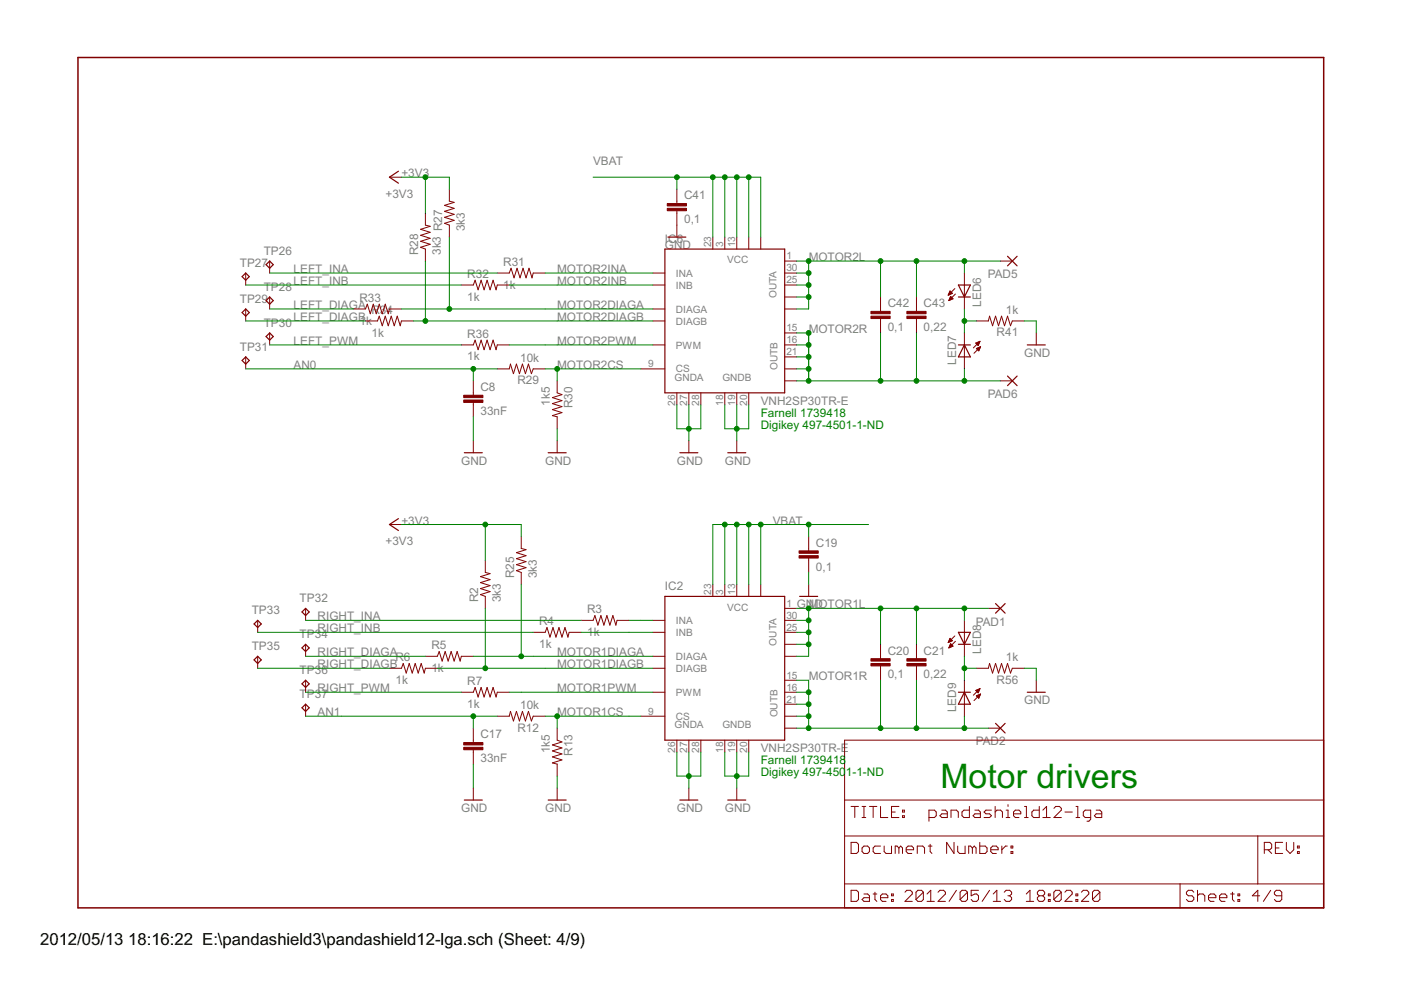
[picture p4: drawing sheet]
<svg xmlns="http://www.w3.org/2000/svg" width="297mm" height="210mm" viewBox="0 0 297 210" stroke-linecap="round" stroke-linejoin="round" font-family="sans-serif">
<g fill="none" stroke="#800000" stroke-width=".25">
<path d="M84.5 36.3l-1.9 1.3 1.9 1.2M52.1 57.9l.8 .8-.8 .7-.8-.7zM57.2 55.4l.7 .7-.7 .8-.8-.8zM141 52.8h25.4v30.5h-25.4zM141.6 50.3h3.8M213.6 54.3l2 2.1M215.6 54.3l-2 2.1M52.1 65.5l.8 .8-.8 .7-.8-.7zM52.1 75.7l.8 .7-.8 .8-.8-.8zM57.2 63l.7 .7-.7 .8-.8-.8zM57.2 70.6l.7 .8-.7 .7-.8-.7zM203.2 60.4h2.5l-1.2 2.6z"/>
<path d="M203.2 63h2.5M203.2 73.1h2.5M204.5 73.1l1.2 2.6h-2.5zM213.6 79.7l2 2.1M215.6 79.7l-2 2.1M217.8 73.1h3.8M98.4 96h3.9M116.2 96h3.8M144.1 96h3.9M154.3 96h3.8M84.5 110l-1.9 1.2 1.9 1.3M53.9 139.9l.7-.8 .8 .8-.8 .8z"/>
<path d="M53.9 132.3l.7-.8 .8 .8-.8 .8zM64 129.8l.8-.8 .8 .8-.8 .7zM64 137.4l.8-.8 .8 .8-.8 .7zM141 126.4h25.4v30.5h-25.4zM169.5 126.4h3.9M203.2 134.1h2.5l-1.2 2.5zM203.2 136.6h2.5M211.1 128l2 2M213.1 128l-2 2M64 145l.8-.8 .8 .8-.8 .8zM64 150.1l.8-.8 .8 .8-.8 .7zM203.2 146.8h2.5"/>
<path d="M204.5 146.8l1.2 2.5h-2.5zM211.1 153.4l2 2M213.1 153.4l-2 2M217.8 146.8h3.8M98.4 169.6h3.9M116.2 169.6h3.8M144.1 169.6h3.9M154.3 169.6h3.8"/>
</g>
<g fill="none" stroke="#800000" stroke-width=".21">
<path d="M82.6 37.6h2.5M52.1 57.9v2.5M57.2 55.4v2.5M90.2 45.2v2.5l1 .3-2 .6 2 .7-2 .6 2 .6-2 .7 2 .6-2 .6 1 .4v2.6M95.3 40.1v2.6l1 .2-2 .6 2 .7-2 .6 2 .6-2 .7 2 .6-2 .6 1 .4v2.6M105.4 57.9h2.6l.4-1 .6 2 .6-2 .7 2 .6-2 .6 2 .7-2 .6 2 .3-1h2.5M138.4 57.9h2.6M143.5 40.1v3.1M143.5 44.7v5.6M151.1 50.3v2.5M153.7 50.3v2.5M156.2 50.3v2.5"/>
<path d="M158.7 50.3v2.5M161.3 50.3v2.5M166.4 57.9h2.5M166.4 55.4h2.5M204.5 57.9v7.6M212.1 55.4h2.5M52.1 65.5v2.6M52.1 75.7v2.5M57.2 63v2.5M57.2 70.6v2.5M75 65.5h2.5l.4-1 .6 2 .6-2 .7 2 .6-2 .6 2 .7-2 .6 2 .3-1h2.5M77.5 68.1h2.5l.4-1.1 .6 2.1 .7-2.1 .6 2.1 .7-2.1 .6 2.1 .6-2.1 .7 2.1 .2-1h2.6"/>
<path d="M97.8 60.4h2.6l.3-1 .7 2 .6-2 .6 2 .7-2 .6 2 .6-2 .7 2 .2-1h2.6M97.8 73.1h2.6l.3-1 .7 2 .6-2 .6 2 .7-2 .6 2 .6-2 .7 2 .2-1h2.6M105.4 78.2h2.6l.2-1 .7 2 .6-2 .6 2 .7-2 .6 2 .6-2 .7 2 .4-1h2.5M135.9 78.2h5.1M138.4 60.4h2.6M138.4 65.5h2.6M138.4 68.1h2.6M138.4 73.1h2.6M166.4 60.4h2.5M166.4 65.5h2.5M166.4 73.1h2.5M166.4 70.6h2.5"/>
<path d="M166.4 75.7h2.5M166.4 78.2h2.5M166.4 63h2.5M186.7 63v3M186.7 67.5v3.1M194.3 63v3M194.3 67.5v3.1M201.1 62.5h.2M201.1 62.4h.5M201.2 62.2h.7M201.2 63.7h.1M201.2 63.6h.4"/>
<path d="M201.3 62.1h.5M201.3 62h.4M201.3 63.4h.5M201.3 63.3h.7M201.4 61.9h.2M201.4 61.7h.1M201.4 63.2h.5M201.4 61.7l.5 .5-.9 .4zM201.4 63.1h.4M201.5 62.9h.2M201.5 62.8l.6 .6-.9 .3zM202.4 61.2l-1.4 1.4"/>
<path d="M202.6 62.3l-1.4 1.4M204.5 70.6v7.6M206.9 72.7l.9-.3-.4 .9zM206.9 72.7h.7M207 72.9h.6M207 68.1h2.5l.3-1.1 .6 2.1 .7-2.1 .6 2.1 .6-2.1 .7 2.1 .6-2.1 .6 2.1 .4-1h2.6M207 73.9l.9-.4-.4 .9zM207.1 73.9h.6M207.1 73h.4M207.2 74.1h.5M207.2 73.8h.6M207.2 73.1h.3"/>
<path d="M207.2 72.6h.5M207.3 74.2h.3M207.3 73.2h.1M207.4 74.3h.2M207.5 73.7h.3M207.5 72.5h.2M207.8 73.6h.1M207.8 72.4l-1.4 1.4M207.9 73.5l-1.4 1.4M219.7 70.6v2.5M100.4 80.8v3M100.4 85.3v3.1"/>
<path d="M100.4 93.5v2.5M118.1 80.8v2.5l1 .4-2 .6 2 .6-2 .7 2 .6-2 .6 2 .7-2 .6 1 .3v2.5M118.1 93.5v2.5M143.5 83.3v2.5M146 83.3v2.5M146 93.5v2.5M148.6 83.3v2.5M153.7 83.3v2.5M156.2 83.3v2.5M156.2 93.5v2.5M158.7 83.3v2.5M166.4 80.8h2.5"/>
<path d="M212.1 80.8h2.5M82.6 111.2h2.5M102.9 118.8v2.6l1 .2-2 .7 2 .6-2 .6 2 .7-2 .6 2 .6-2 .7 1 .3v2.6M110.5 113.7v2.6l1 .2-2 .7 2 .6-2 .6 2 .7-2 .6 2 .7-2 .6 1 .4v2.5M171.4 113.7v3.1M171.4 118.3v3.1M54.6 131.5v2.6M54.6 139.1v2.6M64.8 129v2.5M64.8 136.6v2.5M90.2 139.1h2.5l.4-1 .6 2.1 .7-2.1 .6 2.1 .7-2.1 .6 2.1 .6-2.1 .7 2.1 .2-1.1h2.6M113.1 134.1h2.5l.4-1 .6 2 .6-2 .7 2 .6-2 .6 2 .7-2 .6 2 .3-1h2.5"/>
<path d="M123.2 131.5h2.6l.3-1 .7 2 .6-2 .6 2 .7-2 .6 2 .6-2 .7 2 .2-1h2.6M138.4 131.5h2.6M138.4 134.1h2.6M138.4 139.1h2.6M151.1 123.9v2.5M153.7 123.9v2.5M156.2 123.9v2.5M158.7 123.9v2.5M161.3 123.9v2.5M166.4 131.5h2.5M166.4 134.1h2.5M166.4 139.1h2.5"/>
<path d="M166.4 129h2.5M166.4 136.6h2.5M171.4 123.9v2.5M186.7 136.6v3.1M194.3 136.6v3.1M201.1 136.2h.1M201.1 136.1h.4M201.2 135.9h.5M201.2 137.3h.2M201.2 135.8h.7M201.3 135.7h.5M201.3 137.1h.4"/>
<path d="M201.3 135.6h.4M201.3 137h.7M201.4 135.4h.1M201.4 136.9h.6M201.4 135.3l.5 .5-.9 .4zM201.4 136.8h.4M201.5 136.7h.2M201.5 136.5h.1M201.5 136.5l.6 .5-.9 .4zM202.4 134.8l-1.4 1.4M202.6 136l-1.4 1.4M204.5 131.5v7.6"/>
<path d="M209.5 129h2.6M64.8 144.2v2.6M64.8 149.3v2.5M82.6 141.7h2.5l.4-1 .6 2 .7-2 .6 2 .6-2 .7 2 .6-2 .6 2 .3-1h2.5M97.8 146.8h2.6l.3-1 .7 2 .6-2 .6 2 .7-2 .6 2 .6-2 .7 2 .2-1h2.6M100.4 154.4v3M100.4 159v3M105.4 151.8h2.6l.2-1 .7 2.1 .6-2.1 .6 2.1 .7-2.1 .6 2.1 .6-2.1 .7 2.1 .4-1.1h2.5M118.1 154.4v2.5l1 .4-2 .6 2 .7-2 .6 2 .7-2 .6 2 .6-2 .7 1 .2v2.5M135.9 151.8h5.1M138.4 141.7h2.6M138.4 146.8h2.6"/>
<path d="M143.5 156.9v2.6M146 156.9v2.6M148.6 156.9v2.6M153.7 156.9v2.6M156.2 156.9v2.6M158.7 156.9v2.6M166.4 146.8h2.5M166.4 144.2h2.5M166.4 149.3h2.5M166.4 151.8h2.5M166.4 154.4h2.5M179.1 156.9h101.5v35.6h-101.5z"/>
<path d="M186.7 141.2v3M194.3 141.2v3M204.5 144.2v7.6M206.9 146.4l.9-.4-.4 .9zM206.9 146.4h.7M207 141.7h2.5l.3-1 .6 2 .7-2 .6 2 .6-2 .7 2 .6-2 .6 2 .4-1h2.6M207 147.5l.9-.3-.4 .8zM207 146.5h.5M207.1 147.5h.7M207.1 147.6h.6M207.1 146.3h.5M207.2 146.7h.3"/>
<path d="M207.2 147.7h.4M207.3 146.8h.1M207.3 147.9h.3M207.3 147.4h.5M207.4 146.2h.3M207.5 148h.1M207.6 147.3h.3M207.6 146h.2M207.8 146l-1.4 1.4M207.9 147.2l-1.4 1.3M209.5 154.4h2.6M219.7 144.2v2.6"/>
<path d="M100.4 167.1v2.5M118.1 167.1v2.5M146 167.1v2.5M156.2 167.1v2.5M179.1 177.2h101.5M179.1 169.6h101.5M180.4 178.6h1.2l.4 .4v1.6l-.4 .4h-1.2zM180.4 171h1.6M181.2 171v2.3M182.8 179.8l.4-.4h.8l.3 .4v.8l-.3 .4h-.8l-.4-.4zM182.8 171h.8M182.8 173.3h.8"/>
<path d="M183.2 171v2.3M184.3 171h1.6M185.1 171v2.3M186.7 171v2.3h1.5M186.7 179.4h-1.2l-.4 .4v.8l.4 .4h1.2M187.5 179.4v1.2l.4 .4h1.1v-1.6M189 172.2h.8M190.6 171h-1.6v2.3h1.6M190.6 179.8l-.4-.4h-.4v1.6M190.6 179.8l.4-.4 .3 .4v1.2M190.6 179.8v1.2M191.3 173h.4v.3h-.4z"/>
<path d="M191.3 171.8h.4v.4h-.4zM196.8 179.4h.8M197 173.3h1.1l.4-.3v-.8l-.4-.4h-1.1v2.3M197.2 179v1.6l.4 .4M199.7 171.8h.8l.4 .4v1.1h-1.2l-.4-.3 .4-.4h1.2M201.6 173.3v-1.5h1.2l.4 .4v1.1M202.3 178.6v2.4l-1.6-2.4v2.4M203.1 179.4v1.2l.3 .4h1.2v-1.6M205.5 171v2.3h-1.1l-.4-.3v-.8l.4-.4h1.1M206.2 179.8l-.4-.4h-.4v1.6M206.2 179.8v1.2M206.2 179.8l.4-.4 .3 .4v1.2"/>
<path d="M206.7 171.8h.8l.4 .4v1.1h-1.2l-.4-.3 .4-.4h1.2M207.7 178.6v2.4h1.2l.4-.4v-.8l-.4-.4h-1.2M210.2 171.8h-1.2l-.4 .4 .4 .4h.8l.4 .4-.4 .3h-1.2M211 172.2l.4-.4h.8l.3 .4v1.1M211 171v2.3M212.4 179.4v1.6M213.3 173.3h.8M213.3 171.8h.4v1.5M213.6 179.4h-.4l-.8 .8M213.7 170.6v.4M214.4 179.4h.3v.4h-.3zM214.9 172.6h1.5v-.4l-.4-.4h-.7l-.4 .4v.8l.4 .3h.7"/>
<path d="M217.2 171h.4v2.3M217.2 173.3h.8M220.3 171v2.3h-1.1l-.4-.3v-.8l.4-.4h1.1M221.1 173.3h1.6M221.1 171.8l.8-.8v2.3M223.5 171.4l.3-.4h.8l.4 .4v.4l-1.5 1.5h1.5M225.8 172.2h1.6M228.1 171h.4v2.3M228.1 173.3h.8M231.2 173.3h-1.1l-.4-.3v-.8l.4-.4h1.1v1.9l-.3 .4h-.4M232.4 171.8h.8l.4 .4v1.1h-1.2l-.4-.3 .4-.4h1.2M266.7 177.2v10.2"/>
<path d="M270.4 179.8h.8M271.9 178.6h-1.5v2.4h1.5M272.7 178.6v1.6l.8 .8 .8-.8v-1.6M275.1 179.4h.4v.4h-.4zM179.1 187.4h101.5M180.4 188.8h1.2l.4 .4v1.5l-.4 .4h-1.2zM183.2 189.5h.8l.3 .4v1.2h-1.1l-.4-.4 .4-.4h1.1M185.1 189.5h.8M185.5 189.2v1.5l.4 .4M186.7 190.3h1.5v-.4l-.3-.4h-.8l-.4 .4v.8l.4 .4h.8M189 190.7h.4v.4h-.4zM189 189.5h.4v.4h-.4z"/>
<path d="M191.9 189.2l.4-.4h.7l.4 .4v.3l-1.5 1.6h1.5M192.1 180.2h1.6v-.4l-.4-.4h-.8l-.4 .4v.8l.4 .4h.8M194.5 181v-1.6h1.1l.4 .4v1.2M195.8 189.2v1.5l-.4 .4h-.8l-.4-.4M195.8 189.2l-.4-.4h-.8l-.4 .4v1.5M195.8 189.2l-1.6 1.5M196.6 191.1h1.5M196.6 189.5l.7-.7v2.3M198.9 189.2l.4-.4h.8l.3 .4v.3l-1.5 1.6h1.5M202.8 188.8l-1.6 2.3M205.1 189.2v1.5l-.4 .4h-.7l-.4-.4M205.1 189.2l-.4-.4h-.7l-.4 .4v1.5"/>
<path d="M205.1 189.2l-1.5 1.5M207.5 188.8h-1.6v1.1l.8-.4h.4l.4 .4v.8l-.4 .4h-.8l-.4-.4M209.8 188.8l-1.6 2.3M210.1 180.2h1.5v-.4l-.4-.4h-.7l-.4 .4v.8l.4 .4h.7M210.6 191.1h1.5M210.6 189.5l.7-.7v2.3M212.9 189.2l.4-.4h.8l.4 .4v.3l-.4 .4M213.7 189.9h.4M214.1 189.9l.4 .4v.4l-.4 .4h-.8l-.4-.4M214.4 180.6h.3v.4h-.3zM217.6 191.1h1.6M217.6 189.5l.8-.7v2.3"/>
<path d="M220.3 189.9l-.4 .4v.4l.4 .4h.8l.4-.4v-.4l-.4-.4M220.3 189.9l-.4-.4v-.3l.4-.4h.8l.4 .4v.3l-.4 .4M220.3 189.9h.8M222.3 190.7h.4v.4h-.4zM222.3 189.5h.4v.4h-.4zM225 189.2v1.5l-.4 .4h-.8l-.4-.4M225 189.2l-.4-.4h-.8l-.4 .4v1.5M225 189.2l-1.6 1.5M225.8 189.2l.4-.4h.7l.4 .4v.3l-1.5 1.6h1.5M228.1 190.7h.4v.4h-.4zM228.1 189.5h.4v.4h-.4zM229.3 189.2l.4-.4h.8l.3 .4v.3l-1.5 1.6h1.5"/>
<path d="M233.2 189.2v1.5l-.4 .4h-.8l-.4-.4M233.2 189.2l-.4-.4h-.8l-.4 .4v1.5M233.2 189.2l-1.6 1.5M250.2 187.4v5.1M253.1 189.2l-.4-.4h-.8l-.4 .4v.3l.4 .4h.8l.4 .4v.4l-.4 .4h-.8l-.4-.4M253.9 189.9l.4-.4h.8l.3 .4v1.2M253.9 188.8v2.3M256.2 190.3h1.6v-.4l-.4-.4h-.8l-.4 .4v.8l.4 .4h.8M258.6 190.3h1.5v-.4l-.4-.4h-.7l-.4 .4v.8l.4 .4h.7M260.9 189.5h.8M261.3 189.2v1.5l.4 .4M262.5 190.7h.3v.4h-.3z"/>
<path d="M262.5 189.5h.3v.4h-.3zM267.1 189.9h-1.6l1.2-1.1v2.3M268.1 180.2h1.1l.4-.4v-.8l-.4-.4h-1.1v2.4M268.8 180.2l.8 .8M269.4 188.8l-1.5 2.3M271.8 189.9h-1.2l-.4-.4v-.3l.4-.4h.8l.4 .4v1.5l-.4 .4h-.8l-.4-.4M275.1 180.6h.4v.4h-.4z"/>
</g>
<g fill="#800000" stroke="#800000" stroke-width=".21">
<path d="M98.3 158.5h4.1v.5h-4.1z"/>
<path d="M98.3 157.4h4.1v.5h-4.1z"/>
<path d="M169.4 117.8h4.1v.5h-4.1z"/>
<path d="M169.4 116.8h4.1v.5h-4.1z"/>
<path d="M184.7 140.7h4v.5h-4z"/>
<path d="M184.7 139.7h4v.5h-4z"/>
<path d="M192.3 140.7h4v.5h-4z"/>
<path d="M192.3 139.7h4v.5h-4z"/>
<path d="M98.3 84.8h4.1v.5h-4.1z"/>
<path d="M98.3 83.8h4.1v.5h-4.1z"/>
<path d="M141.5 44.2h4v.5h-4z"/>
<path d="M141.5 43.2h4v.5h-4z"/>
<path d="M184.7 67h4v.5h-4z"/>
<path d="M184.7 66h4v.5h-4z"/>
<path d="M192.3 67h4v.5h-4z"/>
<path d="M192.3 66h4v.5h-4z"/>
</g>
<path d="M16.5 12.2h264.1v180.3h-264.1z" fill="none" stroke="#800000" stroke-width=".32"/>
<g fill="none" stroke="#008000" stroke-width=".21">
<path d="M85.1 37.6h10.2v2.5M90.2 37.6v7.6M125.8 37.6h35.5v12.7M143.5 37.6v2.5M151.1 37.6v12.7M153.7 37.6v12.7M156.2 37.6v12.7M158.7 37.6v12.7M57.2 57.9h48.2M90.2 55.4v12.7M95.3 50.3v15.2M115.6 57.9h22.8"/>
<path d="M168.9 57.9h2.5M168.9 55.4h43.2M171.4 55.4v10.1h-2.5M186.7 55.4v7.6M194.3 55.4v7.6M204.5 55.4v2.5M52.1 68.1h25.4M52.1 78.2h53.3M52.1 60.4h45.7M57.2 73.1h40.6M57.2 65.5h17.8M85.1 65.5h53.3"/>
<path d="M87.7 68.1h50.7M100.4 78.2v2.6M108 73.1h30.4M108 60.4h30.4M115.6 78.2h20.3M118.1 78.2v2.6M168.9 70.6h2.5v10.2M168.9 78.2h2.5M168.9 73.1h2.5M168.9 60.4h2.5M168.9 63h2.5M168.9 75.7h2.5"/>
<path d="M186.7 70.6v10.2M194.3 70.6v10.2M204.5 68.1h2.5M204.5 65.5v5.1M204.5 78.2v2.6M217.2 68.1h2.5v2.5M100.4 88.4v5.1M118.1 90.9v2.6M143.5 85.8v5.1h5.1v-5.1M146 85.8v7.7M153.7 85.8v5.1h5v-5.1M156.2 85.8v7.7"/>
<path d="M168.9 80.8h43.2M85.1 111.2h25.4v2.5M102.9 111.2v7.6M153.7 111.2v12.7M156.2 111.2v12.7M158.7 111.2v12.7M161.3 111.2v12.7M171.4 111.2v2.5M184.1 111.2h-33v12.7M54.6 134.1h58.5M64.8 131.5h58.4M64.8 139.1h25.4"/>
<path d="M100.4 139.1h38M102.9 129v12.7M110.5 123.9v15.2M123.2 134.1h15.2M133.4 131.5h5M168.9 129h40.6M168.9 134.1h2.5M168.9 131.5h2.5M168.9 136.6h2.5M171.4 121.4v2.5M171.4 129v10.1h-2.5M186.7 129v7.6"/>
<path d="M194.3 129v7.6M204.5 129v2.5M204.5 139.1v5.1M54.6 141.7h28M64.8 146.8h33M64.8 151.8h40.6M92.7 141.7h45.7M100.4 151.8v2.6M108 146.8h30.4M115.6 151.8h20.3M118.1 151.8v2.6M143.5 159.5v5h5.1v-5"/>
<path d="M146 159.5v7.6M153.7 159.5v5h5v-5M156.2 159.5v7.6M168.9 144.2h2.5v10.2M168.9 149.3h2.5M168.9 146.8h2.5M168.9 154.4h40.6M168.9 151.8h2.5M186.7 144.2v10.2M194.3 144.2v10.2M204.5 141.7h2.5M204.5 151.8v2.6"/>
<path d="M217.2 141.7h2.5v2.5M100.4 162v5.1M118.1 164.5v2.6"/>
</g>
<g fill="#008000" stroke="#008000" stroke-width=".21">
<circle cx="146" cy="164.5" r=".51"/>
<circle cx="156.2" cy="164.5" r=".51"/>
<circle cx="146" cy="90.9" r=".51"/>
<circle cx="156.2" cy="90.9" r=".51"/>
<circle cx="171.4" cy="131.5" r=".51"/>
<circle cx="171.4" cy="136.6" r=".51"/>
<circle cx="171.4" cy="134.1" r=".51"/>
<circle cx="171.4" cy="129" r=".51"/>
<circle cx="186.7" cy="129" r=".51"/>
<circle cx="194.3" cy="129" r=".51"/>
<circle cx="204.5" cy="129" r=".51"/>
<circle cx="171.4" cy="146.8" r=".51"/>
<circle cx="171.4" cy="151.8" r=".51"/>
<circle cx="171.4" cy="149.3" r=".51"/>
<circle cx="171.4" cy="154.4" r=".51"/>
<circle cx="186.7" cy="154.4" r=".51"/>
<circle cx="194.3" cy="154.4" r=".51"/>
<circle cx="204.5" cy="154.4" r=".51"/>
<circle cx="110.5" cy="139.1" r=".51"/>
<circle cx="102.9" cy="141.7" r=".51"/>
<circle cx="118.1" cy="151.8" r=".51"/>
<circle cx="100.4" cy="151.8" r=".51"/>
<circle cx="100.4" cy="78.2" r=".51"/>
<circle cx="95.3" cy="65.5" r=".51"/>
<circle cx="90.2" cy="68.1" r=".51"/>
<circle cx="118.1" cy="78.2" r=".51"/>
<circle cx="171.4" cy="57.9" r=".51"/>
<circle cx="171.4" cy="63" r=".51"/>
<circle cx="171.4" cy="60.4" r=".51"/>
<circle cx="171.4" cy="55.4" r=".51"/>
<circle cx="186.7" cy="55.4" r=".51"/>
<circle cx="194.3" cy="55.4" r=".51"/>
<circle cx="204.5" cy="55.4" r=".51"/>
<circle cx="171.4" cy="73.1" r=".51"/>
<circle cx="171.4" cy="78.2" r=".51"/>
<circle cx="171.4" cy="75.7" r=".51"/>
<circle cx="171.4" cy="70.6" r=".51"/>
<circle cx="186.7" cy="80.8" r=".51"/>
<circle cx="194.3" cy="80.8" r=".51"/>
<circle cx="204.5" cy="80.8" r=".51"/>
<circle cx="171.4" cy="80.8" r=".51"/>
<circle cx="204.5" cy="68.1" r=".51"/>
<circle cx="204.5" cy="141.7" r=".51"/>
<circle cx="153.7" cy="111.2" r=".51"/>
<circle cx="156.2" cy="111.2" r=".51"/>
<circle cx="158.7" cy="111.2" r=".51"/>
<circle cx="161.3" cy="111.2" r=".51"/>
<circle cx="171.4" cy="111.2" r=".51"/>
<circle cx="153.7" cy="37.6" r=".51"/>
<circle cx="156.2" cy="37.6" r=".51"/>
<circle cx="158.7" cy="37.6" r=".51"/>
<circle cx="151.1" cy="37.6" r=".51"/>
<circle cx="143.5" cy="37.6" r=".51"/>
<circle cx="102.9" cy="111.2" r=".51"/>
<circle cx="90.2" cy="37.6" r=".51"/>
</g>
<text font-size="8" fill="#008000" x="199.4" y="167.1">Motor drivers</text>
<g font-size="4">
<text x="8.5" y="200.4">2012/05/13</text>
<text x="27.2" y="200.4">18:16:22 E:\pandashield3\pandashield12-lga.sch (Sheet: 4/9)</text>
</g>
<g font-size="2.8" fill="#808080">
<text x="125.7" y="35">VBAT</text>
<text x="81.7" y="41.9">+3V3</text>
<text x="85.1" y="37.6">+3V3</text>
<text x="145" y="47.4">0,1</text>
<text x="145" y="42.3">C41</text>
<text x="98.6" y="49" transform="rotate(-90 98.6 49)">3k3</text>
<text x="141" y="52.8">GND</text>
<text x="141" y="51.5">IC6</text>
<text x="50.8" y="56.6">TP27</text>
<text x="55.9" y="54.1">TP26</text>
<text x="62.3" y="57.9">LEFT_INA</text>
<text x="88.7" y="54.1" transform="rotate(-90 88.7 54.1)">R28</text>
<text x="93.5" y="54.1" transform="rotate(-90 93.5 54.1)">3k3 R27</text>
<text x="99.1" y="58.9">R32</text>
<text x="106.7" y="56.4">R31</text>
<text x="118.1" y="57.9">MOTOR2INA</text>
<text x="171.5" y="55.4">MOTOR2L</text>
<text x="209.4" y="59">PAD5</text>
<text x="50.8" y="64.2">TP29</text>
<text x="55.9" y="61.7">TP28</text>
<text x="62.3" y="65.5">LEFT_DIAGA</text>
<text x="62.3" y="60.4">LEFT_INB</text>
<text x="76.2" y="64">R33</text>
<text x="99.1" y="63.7">1k</text>
<text x="106.7" y="61.2">1k</text>
<text x="118.1" y="60.4">MOTOR2INB</text>
<text x="118.1" y="65.5">MOTOR2DIAGA</text>
<text x="188.2" y="65.1">C42</text>
<text x="195.8" y="65.1">C43</text>
<text x="208" y="65" transform="rotate(-90 208 65)">LED6</text>
<text x="55.9" y="69.3">TP30</text>
<text x="62.3" y="68.1">LEFT_DIAGB</text>
<text x="76.2" y="68.8">1k</text>
<text x="78.8" y="71.4">1k</text>
<text x="78.8" y="66.6">R34</text>
<text x="99.1" y="71.6">R36</text>
<text x="118.1" y="68.1">MOTOR2DIAGB</text>
<text x="171.5" y="70.6">MOTOR2R</text>
<text x="188.2" y="70.2">0,1</text>
<text x="195.8" y="70.2">0,22</text>
<text x="211.3" y="71.3">R41</text>
<text x="213.3" y="66.5">1k</text>
<text x="50.8" y="74.4">TP31</text>
<text x="62.3" y="73.1">LEFT_PWM</text>
<text x="99.1" y="76.4">1k</text>
<text x="110.3" y="76.7">10k</text>
<text x="118.1" y="73.1">MOTOR2PWM</text>
<text x="202.7" y="77.4" transform="rotate(-90 202.7 77.4)">LED7</text>
<text x="217.2" y="75.7">GND</text>
<text x="62.3" y="78.2">AN0</text>
<text x="101.9" y="82.9">C8</text>
<text x="109.7" y="81.5">R29</text>
<text x="118.1" y="78.2">MOTOR2CS</text>
<text x="101.9" y="88">33nF</text>
<text x="116.6" y="86.1" transform="rotate(-90 116.6 86.1)">1k5</text>
<text x="121.4" y="86.6" transform="rotate(-90 121.4 86.6)">R30</text>
<text x="161.3" y="85.8">VNH2SP30TR-E</text>
<text x="209.4" y="84.4">PAD6</text>
<text x="97.8" y="98.5">GND</text>
<text x="115.6" y="98.5">GND</text>
<text x="143.5" y="98.5">GND</text>
<text x="153.7" y="98.5">GND</text>
<text x="85.1" y="111.2">+3V3</text>
<text x="163.8" y="111.2">VBAT</text>
<text x="81.7" y="115.5">+3V3</text>
<text x="173" y="115.9">C19</text>
<text x="109" y="122.6" transform="rotate(-90 109 122.6)">R25</text>
<text x="113.8" y="122.6" transform="rotate(-90 113.8 122.6)">3k3</text>
<text x="141" y="125.2">IC2</text>
<text x="173" y="121">0,1</text>
<text x="53.4" y="130.3">TP33</text>
<text x="63.5" y="127.7">TP32</text>
<text x="67.3" y="131.5">RIGHT_INA</text>
<text x="101.4" y="127.7" transform="rotate(-90 101.4 127.7)">R2</text>
<text x="106.2" y="127.7" transform="rotate(-90 106.2 127.7)">3k3</text>
<text x="124.5" y="130">R3</text>
<text x="168.9" y="129">GNMDOTOR1L</text>
<text x="53.4" y="137.9">TP35</text>
<text x="63.5" y="135.3">TP34</text>
<text x="67.3" y="134.1">RIGHT_INB</text>
<text x="91.5" y="137.7">R5</text>
<text x="114.3" y="137.4">1k</text>
<text x="114.3" y="132.6">R4</text>
<text x="124.5" y="134.8">1k</text>
<text x="206.9" y="132.6">PAD1</text>
<text x="63.5" y="143">TP36</text>
<text x="67.3" y="141.7">RIGHT_DIAGB</text>
<text x="67.3" y="139.2">RIGHT_DIAGA</text>
<text x="83.8" y="140.2">R6</text>
<text x="91.5" y="142.5">1k</text>
<text x="118.1" y="139.2">MOTOR1DIAGA</text>
<text x="118.1" y="141.7">MOTOR1DIAGB</text>
<text x="188.2" y="143.9">0,1</text>
<text x="188.2" y="138.8">C20</text>
<text x="195.8" y="143.9">0,22</text>
<text x="195.8" y="138.8">C21</text>
<text x="208" y="138.6" transform="rotate(-90 208 138.6)">LED8</text>
<text x="213.3" y="140.2">1k</text>
<text x="63.5" y="148">TP37</text>
<text x="67.3" y="146.8">RIGHT_PWM</text>
<text x="83.8" y="145">1k</text>
<text x="99.1" y="145.3">R7</text>
<text x="118.1" y="146.8">MOTOR1PWM</text>
<text x="171.5" y="144.2">MOTOR1R</text>
<text x="211.3" y="145">R56</text>
<text x="217.2" y="149.3">GND</text>
<text x="67.3" y="151.8">AN1</text>
<text x="99.1" y="150.1">1k</text>
<text x="109.7" y="155.1">R12</text>
<text x="110.3" y="150.3">10k</text>
<text x="118.1" y="151.8">MOTOR1CS</text>
<text x="202.7" y="151" transform="rotate(-90 202.7 151)">LED9</text>
<text x="101.9" y="161.6">33nF</text>
<text x="101.9" y="156.5">C17</text>
<text x="116.6" y="159.7" transform="rotate(-90 116.6 159.7)">1k5</text>
<text x="121.4" y="160.3" transform="rotate(-90 121.4 160.3)">R13</text>
<text x="161.3" y="159.5">VNH2SP30TR-E</text>
<text x="206.9" y="158">PAD2</text>
<text x="97.8" y="172.2">GND</text>
<text x="115.6" y="172.2">GND</text>
<text x="143.5" y="172.2">GND</text>
<text x="153.7" y="172.2">GND</text>
</g>
<g font-size="2.8" fill="#008000">
<text x="161.3" y="88.4">Farnell 1739418</text>
<text x="161.3" y="90.9">Digikey 497-4501-1-ND</text>
<text x="161.3" y="162">Farnell 1739418</text>
<text x="161.3" y="164.5">Digikey 497-450</text>
<text x="179.4" y="164.5">1-1-ND</text>
</g>
<g font-size="2.4" fill="#808080">
<text x="150.8" y="52.5" transform="rotate(-90 150.8 52.5)">23</text>
<text x="153.3" y="52.5" transform="rotate(-90 153.3 52.5)">3</text>
<text x="155.9" y="52.5" transform="rotate(-90 155.9 52.5)">13</text>
<text x="143.3" y="58.7">INA</text>
<text x="154.2" y="55.9">VCC</text>
<text x="166.7" y="55">1</text>
<text x="166.7" y="57.5">30</text>
<text x="143.3" y="61.2">INB</text>
<text x="164.6" y="63.2" transform="rotate(-90 164.6 63.2)">OUTA</text>
<text x="166.7" y="60.1">25</text>
<text x="143.3" y="66.3">DIAGA</text>
<text x="143.3" y="68.8">DIAGB</text>
<text x="166.7" y="70.2">15</text>
<text x="137.5" y="77.9">9</text>
<text x="143.3" y="73.9">PWM</text>
<text x="166.7" y="72.8">16</text>
<text x="166.7" y="75.3">21</text>
<text x="143" y="80.7">GNDA</text>
<text x="143.3" y="79">CS</text>
<text x="153.2" y="80.7">GNDB</text>
<text x="164.9" y="78.5" transform="rotate(-90 164.9 78.5)">OUTB</text>
<text x="143.2" y="86" transform="rotate(-90 143.2 86)">26</text>
<text x="145.7" y="86" transform="rotate(-90 145.7 86)">27</text>
<text x="148.2" y="86" transform="rotate(-90 148.2 86)">28</text>
<text x="153.3" y="86" transform="rotate(-90 153.3 86)">18</text>
<text x="155.9" y="86" transform="rotate(-90 155.9 86)">19</text>
<text x="158.4" y="86" transform="rotate(-90 158.4 86)">20</text>
<text x="150.8" y="126.1" transform="rotate(-90 150.8 126.1)">23</text>
<text x="153.3" y="126.1" transform="rotate(-90 153.3 126.1)">3</text>
<text x="154.2" y="129.5">VCC</text>
<text x="155.9" y="126.1" transform="rotate(-90 155.9 126.1)">13</text>
<text x="166.7" y="128.6">1</text>
<text x="166.7" y="131.2">30</text>
<text x="143.3" y="132.3">INA</text>
<text x="143.3" y="134.8">INB</text>
<text x="164.6" y="136.9" transform="rotate(-90 164.6 136.9)">OUTA</text>
<text x="166.7" y="133.7">25</text>
<text x="143.3" y="139.9">DIAGA</text>
<text x="143.3" y="142.5">DIAGB</text>
<text x="166.7" y="143.9">15</text>
<text x="143.3" y="147.5">PWM</text>
<text x="166.7" y="146.4">16</text>
<text x="166.7" y="149">21</text>
<text x="137.5" y="151.5">9</text>
<text x="143" y="154.4">GNDA</text>
<text x="143.3" y="152.6">CS</text>
<text x="153.2" y="154.4">GNDB</text>
<text x="164.9" y="152.1" transform="rotate(-90 164.9 152.1)">OUTB</text>
<text x="143.2" y="159.7" transform="rotate(-90 143.2 159.7)">26</text>
<text x="145.7" y="159.7" transform="rotate(-90 145.7 159.7)">27</text>
<text x="148.2" y="159.7" transform="rotate(-90 148.2 159.7)">28</text>
<text x="153.3" y="159.7" transform="rotate(-90 153.3 159.7)">18</text>
<text x="155.9" y="159.7" transform="rotate(-90 155.9 159.7)">19</text>
<text x="158.4" y="159.7" transform="rotate(-90 158.4 159.7)">20</text>
</g>
</svg>
